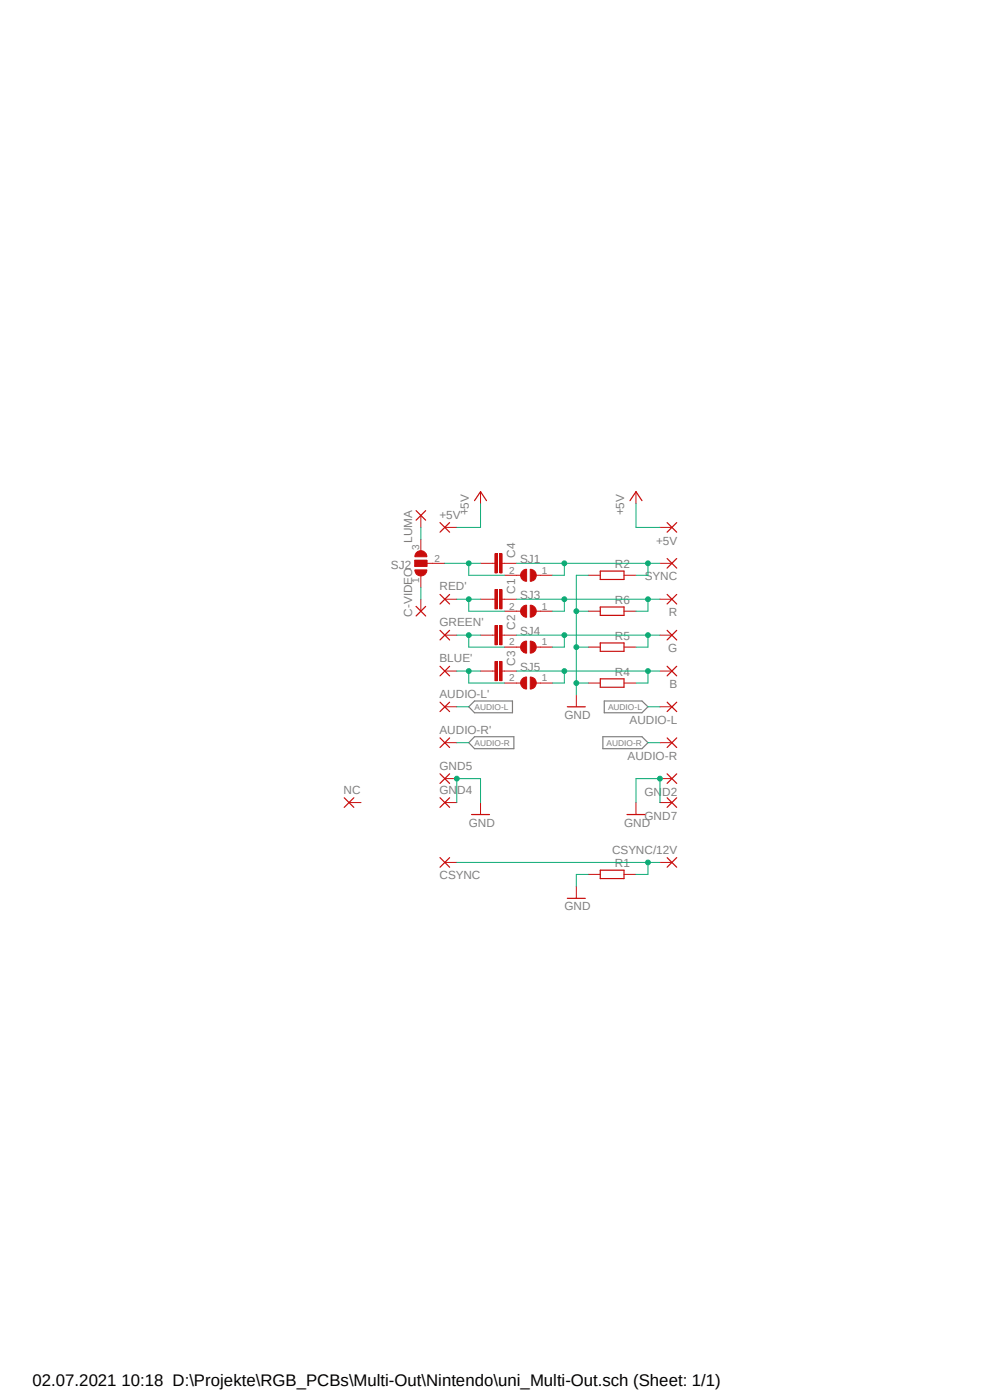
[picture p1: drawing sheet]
<svg xmlns="http://www.w3.org/2000/svg" width="210mm" height="297mm" viewBox="0 0 210 297" stroke-linecap="round" stroke-linejoin="round" font-family="sans-serif">
<path d="M71.7 101.9l73.2 91.9M144.9 101.9l-73.2 91.9" fill="none" stroke="#fff" stroke-width=".21"/>
<path d="M99.4 149.9l1.3-1.2h8v2.5h-8zM100.7 156.3h8.3v2.5h-8.3l-1.3-1.2zM127.9 156.3h8.3l1.3 1.3-1.3 1.2h-8.3zM128.2 148.7h8l1.3 1.2-1.3 1.3h-8z" fill="none" stroke="#808080" stroke-width=".25"/>
<path d="M127.3 128.8h5.1v1.8h-5.1zM127.3 136.4h5.1v1.8h-5.1zM127.3 144h5.1v1.8h-5.1z" fill="none" stroke="#c90d0c" stroke-width=".25"/>
<path d="M104.5 127.1h.5M106.5 127.1h.5M124.8 137.3h2.5M124.8 129.7h2.5M132.4 137.3h2.5M132.4 129.7h2.5M124.8 144.9h2.5M132.4 144.9h2.5" fill="none" stroke="#c90d0c" stroke-width=".21"/>
<path d="M105 125.1h.5v4.1h-.5z" fill-rule="evenodd" fill="#c90d0c"/>
<path d="M105 125.1h.5v4.1h-.5z" fill="none" stroke="#c90d0c" stroke-width=".21"/>
<path d="M106 125.1h.5v4.1h-.5z" fill-rule="evenodd" fill="#c90d0c"/>
<path d="M101.9 127.1h2.6M104.5 134.7h.5M106 125.1h.5v4.1h-.5zM106.5 134.7h.5M107 127.1h2.6" fill="none" stroke="#c90d0c" stroke-width=".21"/>
<path d="M105 132.7h.5v4.1h-.5z" fill-rule="evenodd" fill="#c90d0c"/>
<path d="M105 132.7h.5v4.1h-.5z" fill="none" stroke="#c90d0c" stroke-width=".21"/>
<path d="M106 132.7h.5v4.1h-.5z" fill-rule="evenodd" fill="#c90d0c"/>
<path d="M101.9 134.7h2.6M106 132.7h.5v4.1h-.5zM107 134.7h2.6M104.5 142.4h.5M106.5 142.4h.5" fill="none" stroke="#c90d0c" stroke-width=".21"/>
<path d="M105 140.3h.5v4.1h-.5z" fill-rule="evenodd" fill="#c90d0c"/>
<path d="M105 140.3h.5v4.1h-.5z" fill="none" stroke="#c90d0c" stroke-width=".21"/>
<path d="M106 140.3h.5v4.1h-.5z" fill-rule="evenodd" fill="#c90d0c"/>
<path d="M89.3 109.3v2.6M134.9 104.3v2.5M140 111.9h2.5M89.3 127.1v2.6M140 127.1h2.5M140 134.7h2.5M101.9 142.4h2.6M106 140.3h.5v4.1h-.5zM107 142.4h2.6M140 142.4h2.5M140 149.9h2.5M94.4 183h2.5" fill="none" stroke="#c90d0c" stroke-width=".21"/>
<g fill="none" stroke="#c90d0c" stroke-width=".25">
<path d="M88.3 108.3l2 2.1M90.3 108.3l-2 2.1M133.6 106.2l1.3-1.9 1.3 1.9M141.5 110.9l2.1 2M143.6 110.9l-2.1 2M88.3 128.7l2 2M90.3 128.7l-2 2M141.5 126.1l2.1 2M141.5 133.7l2.1 2.1M143.6 126.1l-2.1 2M143.6 133.7l-2.1 2.1M141.5 141.4l2.1 2"/>
<path d="M141.5 149l2.1 2M143.6 141.4l-2.1 2M143.6 149l-2.1 2M93.3 181.9l2.1 2.1M95.4 181.9l-2.1 2.1"/>
</g>
<path d="M88.3 117.2a1.27 1.27 0 0 1 1.5-.3 1.27 1.27 0 0 1 .8 1.2h-2.6z" fill-rule="evenodd" fill="#c90d0c"/>
<path d="M88.3 117.2a1.27 1.27 0 0 1 1.5-.3 1.27 1.27 0 0 1 .8 1.2h-2.6z" fill="none" stroke="#c90d0c" stroke-width=".21"/>
<path d="M88 120.9h2.6a1.27 1.27 0 0 1-1.3 1.3 1.27 1.27 0 0 1-1.3-1.3z" fill-rule="evenodd" fill="#c90d0c"/>
<path d="M88 118.9h2.6v1.2h-2.6zM90.6 119.5h1.2M88 120.9h2.6a1.27 1.27 0 0 1-1.3 1.3 1.27 1.27 0 0 1-1.3-1.3z" fill="none" stroke="#c90d0c" stroke-width=".21"/>
<path d="M88 118.9h2.6v1.2h-2.6z" fill-rule="evenodd" fill="#c90d0c"/>
<g fill="none" stroke="#c90d0c" stroke-width=".21">
<path d="M88 118.9h2.6v1.2h-2.6zM89.3 114.4v2.6M91.8 119.5h2.6M94.4 111.9h2.5M101.9 104.3v2.5M104.5 119.5h.5M106.5 119.5h.5M140 119.5h2.5M89.3 122v2.6M94.4 127.1h2.5M94.4 134.7h2.5M124.8 122h2.5"/>
<path d="M132.4 122h2.5M94.4 157.6h2.5M94.4 142.4h2.5M94.4 149.9h2.5M140 157.6h2.5M74 170.3h2.6M94.4 170.3h2.5M94.4 165.2h2.5M101.9 170.3v2.5M134.9 170.3v2.5M140 170.3h2.5M140 165.2h2.5"/>
<path d="M140 183h2.5"/>
</g>
<g fill="none" stroke="#c90d0c" stroke-width=".25">
<path d="M93.3 110.9l2.1 2M95.4 110.9l-2.1 2M100.7 106.2l1.2-1.9 1.3 1.9M141.5 118.5l2.1 2M143.6 118.5l-2.1 2M93.3 126.1l2.1 2M93.3 133.7l2.1 2.1M95.4 126.1l-2.1 2M95.4 133.7l-2.1 2.1M127.3 121.2h5.1v1.7h-5.1zM93.3 141.4l2.1 2M93.3 149l2.1 2"/>
<path d="M93.3 156.5l2.1 2.1M95.4 141.4l-2.1 2M95.4 149l-2.1 2M95.4 156.5l-2.1 2.1M141.5 156.5l2.1 2.1M143.6 156.5l-2.1 2.1M73 169.2l2.1 2.1M75.1 169.2l-2.1 2.1M93.3 169.2l2.1 2.1M93.3 164.2l2.1 2M95.4 169.2l-2.1 2.1M95.4 164.2l-2.1 2"/>
<path d="M100 172.8h3.8M133 172.8h3.8M141.5 169.2l2.1 2.1M141.5 164.2l2.1 2M143.6 169.2l-2.1 2.1M143.6 164.2l-2.1 2M141.5 181.9l2.1 2.1M143.6 181.9l-2.1 2.1"/>
</g>
<path d="M105 117.5h.5v4h-.5z" fill-rule="evenodd" fill="#c90d0c"/>
<path d="M105 117.5h.5v4h-.5z" fill="none" stroke="#c90d0c" stroke-width=".21"/>
<path d="M106 117.5h.5v4h-.5z" fill-rule="evenodd" fill="#c90d0c"/>
<path d="M101.9 119.5h2.6M106 117.5h.5v4h-.5zM107 119.5h2.6M122.3 147.4v2.5" fill="none" stroke="#c90d0c" stroke-width=".21"/>
<path d="M120.4 149.9h3.8" fill="none" stroke="#c90d0c" stroke-width=".25"/>
<path d="M110.8 121.2l.3-.3 .6-.1v2.5a1.25 1.25 0 0 1-1.2-.8 1.25 1.25 0 0 1 .3-1.3z" fill-rule="evenodd" fill="#c90d0c"/>
<path d="M110.8 121.2l.3-.3 .6-.1v2.5a1.25 1.25 0 0 1-1.2-.8 1.25 1.25 0 0 1 .3-1.3z" fill="none" stroke="#c90d0c" stroke-width=".21"/>
<path d="M112.5 120.8a1.27 1.27 0 0 1 1.3 1.2 1.27 1.27 0 0 1-1.3 1.3z" fill-rule="evenodd" fill="#c90d0c"/>
<path d="M107 122h3.4M112.5 120.8a1.27 1.27 0 0 1 1.3 1.2 1.27 1.27 0 0 1-1.3 1.3zM113.7 122h3.5" fill="none" stroke="#c90d0c" stroke-width=".21"/>
<path d="M110.8 128.8l.3-.3 .6-.1v2.5a1.25 1.25 0 0 1-1.2-.7 1.25 1.25 0 0 1 .3-1.4z" fill-rule="evenodd" fill="#c90d0c"/>
<path d="M110.8 128.8l.3-.3 .6-.1v2.5a1.25 1.25 0 0 1-1.2-.7 1.25 1.25 0 0 1 .3-1.4z" fill="none" stroke="#c90d0c" stroke-width=".21"/>
<path d="M112.5 128.4a1.27 1.27 0 0 1 1.3 1.3 1.27 1.27 0 0 1-1.3 1.2z" fill-rule="evenodd" fill="#c90d0c"/>
<path d="M107 129.7h3.4M112.5 128.4a1.27 1.27 0 0 1 1.3 1.3 1.27 1.27 0 0 1-1.3 1.2zM113.7 129.7h3.5" fill="none" stroke="#c90d0c" stroke-width=".21"/>
<path d="M110.8 136.4l.9-.4v2.6a1.27 1.27 0 0 1-1.2-.8 1.27 1.27 0 0 1 .3-1.4z" fill-rule="evenodd" fill="#c90d0c"/>
<path d="M110.8 136.4l.9-.4v2.6a1.27 1.27 0 0 1-1.2-.8 1.27 1.27 0 0 1 .3-1.4z" fill="none" stroke="#c90d0c" stroke-width=".21"/>
<path d="M112.5 136a1.27 1.27 0 0 1 1.3 1.3 1.27 1.27 0 0 1-1.3 1.3z" fill-rule="evenodd" fill="#c90d0c"/>
<path d="M107 137.3h3.4M112.5 136a1.27 1.27 0 0 1 1.3 1.3 1.27 1.27 0 0 1-1.3 1.3zM113.7 137.3h3.5" fill="none" stroke="#c90d0c" stroke-width=".21"/>
<path d="M110.8 144l.9-.4v2.6a1.28 1.28 0 0 1-1.2-.8 1.28 1.28 0 0 1 .3-1.4z" fill-rule="evenodd" fill="#c90d0c"/>
<path d="M110.8 144l.9-.4v2.6a1.28 1.28 0 0 1-1.2-.8 1.28 1.28 0 0 1 .3-1.4z" fill="none" stroke="#c90d0c" stroke-width=".21"/>
<path d="M112.5 143.6a1.27 1.27 0 0 1 1.3 1.3 1.27 1.27 0 0 1-1.3 1.3z" fill-rule="evenodd" fill="#c90d0c"/>
<path d="M107 144.9h3.4M112.5 143.6a1.27 1.27 0 0 1 1.3 1.3 1.27 1.27 0 0 1-1.3 1.3zM113.7 144.9h3.5M122.3 188v2.6M124.8 185.5h2.5M132.4 185.5h2.5" fill="none" stroke="#c90d0c" stroke-width=".21"/>
<path d="M120.4 190.6h3.8M127.3 184.6h5.1v1.8h-5.1z" fill="none" stroke="#c90d0c" stroke-width=".25"/>
<path d="M109.6 127.1h27.9v2.6h-2.6M119.7 127.1v2.6h-2.5" fill="none" stroke="#0dab76" stroke-width=".21"/>
<circle cx="119.7" cy="127.1" r=".51" fill="#0dab76"/>
<g fill="none" stroke="#0dab76" stroke-width=".21">
<path d="M137.5 127.1h2.5"/>
<circle cx="119.7" cy="127.1" r=".51"/>
</g>
<circle cx="137.5" cy="127.1" r=".51" fill="#0dab76"/>
<g fill="none" stroke="#0dab76" stroke-width=".21">
<path d="M109.6 134.7h27.9v2.6h-2.6M119.7 134.7v2.6h-2.5"/>
<circle cx="137.5" cy="127.1" r=".51"/>
</g>
<circle cx="119.7" cy="134.7" r=".51" fill="#0dab76"/>
<g fill="none" stroke="#0dab76" stroke-width=".21">
<path d="M137.5 134.7h2.5"/>
<circle cx="119.7" cy="134.7" r=".51"/>
</g>
<circle cx="137.5" cy="134.7" r=".51" fill="#0dab76"/>
<g fill="none" stroke="#0dab76" stroke-width=".21">
<path d="M109.6 142.4h27.9v2.5h-2.6M119.7 142.4v2.5h-2.5"/>
<circle cx="137.5" cy="134.7" r=".51"/>
</g>
<circle cx="119.7" cy="142.4" r=".51" fill="#0dab76"/>
<g fill="none" stroke="#0dab76" stroke-width=".21">
<path d="M137.5 142.4h2.5"/>
<circle cx="119.7" cy="142.4" r=".51"/>
</g>
<circle cx="137.5" cy="142.4" r=".51" fill="#0dab76"/>
<g fill="none" stroke="#0dab76" stroke-width=".21">
<path d="M96.9 165.2h5"/>
<circle cx="137.5" cy="142.4" r=".51"/>
</g>
<circle cx="96.9" cy="165.2" r=".51" fill="#0dab76"/>
<g fill="none" stroke="#0dab76" stroke-width=".21">
<path d="M96.9 165.2v5.1M101.9 165.2v5.1M140 165.2h-5.1v5.1"/>
<circle cx="96.9" cy="165.2" r=".51"/>
</g>
<circle cx="140" cy="165.2" r=".51" fill="#0dab76"/>
<g fill="none" stroke="#0dab76" stroke-width=".21">
<path d="M124.8 129.7h-2.5v17.7M122.3 144.9h2.5M140 165.2v5.1"/>
<circle cx="140" cy="165.2" r=".51"/>
</g>
<circle cx="122.3" cy="144.9" r=".51" fill="#0dab76"/>
<g fill="none" stroke="#0dab76" stroke-width=".21">
<path d="M122.3 137.3h2.5"/>
<circle cx="122.3" cy="144.9" r=".51"/>
</g>
<circle cx="122.3" cy="137.3" r=".51" fill="#0dab76"/>
<g fill="none" stroke="#0dab76" stroke-width=".21">
<path d="M124.8 122h-2.5v7.7"/>
<circle cx="122.3" cy="137.3" r=".51"/>
</g>
<circle cx="122.3" cy="129.7" r=".51" fill="#0dab76"/>
<g fill="none" stroke="#0dab76" stroke-width=".21">
<path d="M101.9 106.8v5.1h-5M109.6 119.5h27.9v2.5h-2.6M119.7 119.5v2.5h-2.5M134.9 106.8v5.1h5.1M124.8 185.5h-2.5v2.5"/>
<circle cx="122.3" cy="129.7" r=".51"/>
</g>
<circle cx="119.7" cy="119.5" r=".51" fill="#0dab76"/>
<g fill="none" stroke="#0dab76" stroke-width=".21">
<path d="M137.5 119.5h2.5"/>
<circle cx="119.7" cy="119.5" r=".51"/>
</g>
<circle cx="137.5" cy="119.5" r=".51" fill="#0dab76"/>
<g fill="none" stroke="#0dab76" stroke-width=".21">
<path d="M89.3 124.6v2.5M96.9 127.1h5M99.4 127.1v2.6h7.6M96.9 157.6h2.5M96.9 149.9h2.5M137.5 157.6h2.5M137.5 149.9h2.5"/>
<circle cx="137.5" cy="119.5" r=".51"/>
</g>
<circle cx="99.4" cy="127.1" r=".51" fill="#0dab76"/>
<g fill="none" stroke="#0dab76" stroke-width=".21">
<path d="M96.9 134.7h5M99.4 134.7v2.6h7.6"/>
<circle cx="99.4" cy="127.1" r=".51"/>
</g>
<circle cx="99.4" cy="134.7" r=".51" fill="#0dab76"/>
<g fill="none" stroke="#0dab76" stroke-width=".21">
<path d="M96.9 142.4h5M99.4 142.4v2.5h7.6"/>
<circle cx="99.4" cy="134.7" r=".51"/>
</g>
<circle cx="99.4" cy="142.4" r=".51" fill="#0dab76"/>
<g fill="none" stroke="#0dab76" stroke-width=".21">
<path d="M89.3 111.9v2.5M94.4 119.5h7.5M99.4 119.5v2.5h7.6"/>
<circle cx="99.4" cy="142.4" r=".51"/>
</g>
<circle cx="99.4" cy="119.5" r=".51" fill="#0dab76"/>
<g fill="none" stroke="#0dab76" stroke-width=".21">
<path d="M96.9 183h43.1M137.5 183v2.5h-2.6"/>
<circle cx="99.4" cy="119.5" r=".51"/>
</g>
<circle cx="137.5" cy="183" r=".51" fill="#0dab76"/>
<circle cx="137.5" cy="183" r=".51" fill="none" stroke="#0dab76" stroke-width=".21"/>
<text font-size="3.6" x="6.9" y="294">02.07.2021 10:18 D:\Projekte\RGB_PCBs\Multi-Out\Nintendo\uni_Multi-Out.sch (Sheet: 1/1)</text>
<g font-size="2.5" fill="#808080">
<text x="93.2" y="110.1">+5V'</text>
<text x="99.4" y="109.3" transform="rotate(-90 99.4 109.3)">+5V</text>
<text x="132.4" y="109.3" transform="rotate(-90 132.4 109.3)">+5V</text>
<text x="87.4" y="115.2" transform="rotate(-90 87.4 115.2)">LUMA</text>
<text x="109.3" y="118.4" transform="rotate(-90 109.3 118.4)">C4</text>
<text x="110.3" y="119.5">SJ1</text>
<text x="139.2" y="115.5">+5V</text>
<text x="82.9" y="120.7">SJ2</text>
<text x="93.2" y="125.3">RED'</text>
<text x="109.3" y="126" transform="rotate(-90 109.3 126)">C1</text>
<text x="130.4" y="120.6">R2</text>
<text x="136.8" y="123.1">SYNC</text>
<text x="87.4" y="130.8" transform="rotate(-90 87.4 130.8)">C-VIDEO</text>
<text x="110.3" y="127.1">SJ3</text>
<text x="130.4" y="128.2">R6</text>
<text x="141.9" y="130.8">R</text>
<text x="93.2" y="132.9">GREEN'</text>
<text x="109.3" y="133.6" transform="rotate(-90 109.3 133.6)">C2</text>
<text x="110.3" y="134.7">SJ4</text>
<text x="130.4" y="135.8">R5</text>
<text x="93.2" y="140.5">BLUE'</text>
<text x="109.3" y="141.2" transform="rotate(-90 109.3 141.2)">C3</text>
<text x="110.3" y="142.4">SJ5</text>
<text x="130.4" y="143.4">R4</text>
<text x="141.7" y="138.4">G</text>
<text x="93.2" y="148.1">AUDIO-L'</text>
<text x="142" y="146">B</text>
<text x="93.2" y="155.7">AUDIO-R'</text>
<text x="119.7" y="152.5">GND</text>
<text x="133.6" y="153.6">AUDIO-L</text>
<text x="133.1" y="161.2">AUDIO-R</text>
<text x="93.2" y="163.3">GND5</text>
<text x="72.9" y="168.4">NC</text>
<text x="93.2" y="168.4">GND4</text>
<text x="136.7" y="173.9">GND7</text>
<text x="136.7" y="168.8">GND2</text>
<text x="99.4" y="175.3">GND</text>
<text x="132.4" y="175.3">GND</text>
<text x="129.8" y="181.1">CSYNC/12V</text>
<text x="130.4" y="184">R1</text>
<text x="93.2" y="186.6">CSYNC</text>
<text x="119.7" y="193.1">GND</text>
</g>
<g font-size="2.1" fill="#808080">
<text x="88.9" y="116.6" transform="rotate(-90 88.9 116.6)">3</text>
<text x="92.2" y="119.2">2</text>
<text x="88.9" y="123.6" transform="rotate(-90 88.9 123.6)">1</text>
<text x="108" y="121.7">2</text>
<text x="115" y="121.7">1</text>
<text x="108" y="129.3">2</text>
<text x="115" y="129.3">1</text>
<text x="108" y="136.9">2</text>
<text x="115" y="136.9">1</text>
<text x="108" y="144.5">2</text>
<text x="115" y="144.5">1</text>
</g>
<g font-size="1.8" fill="#808080">
<text x="100.7" y="150.6">AUDIO-L</text>
<text x="129" y="150.6">AUDIO-L</text>
<text x="100.7" y="158.2">AUDIO-R</text>
<text x="128.7" y="158.2">AUDIO-R</text>
</g>
</svg>
